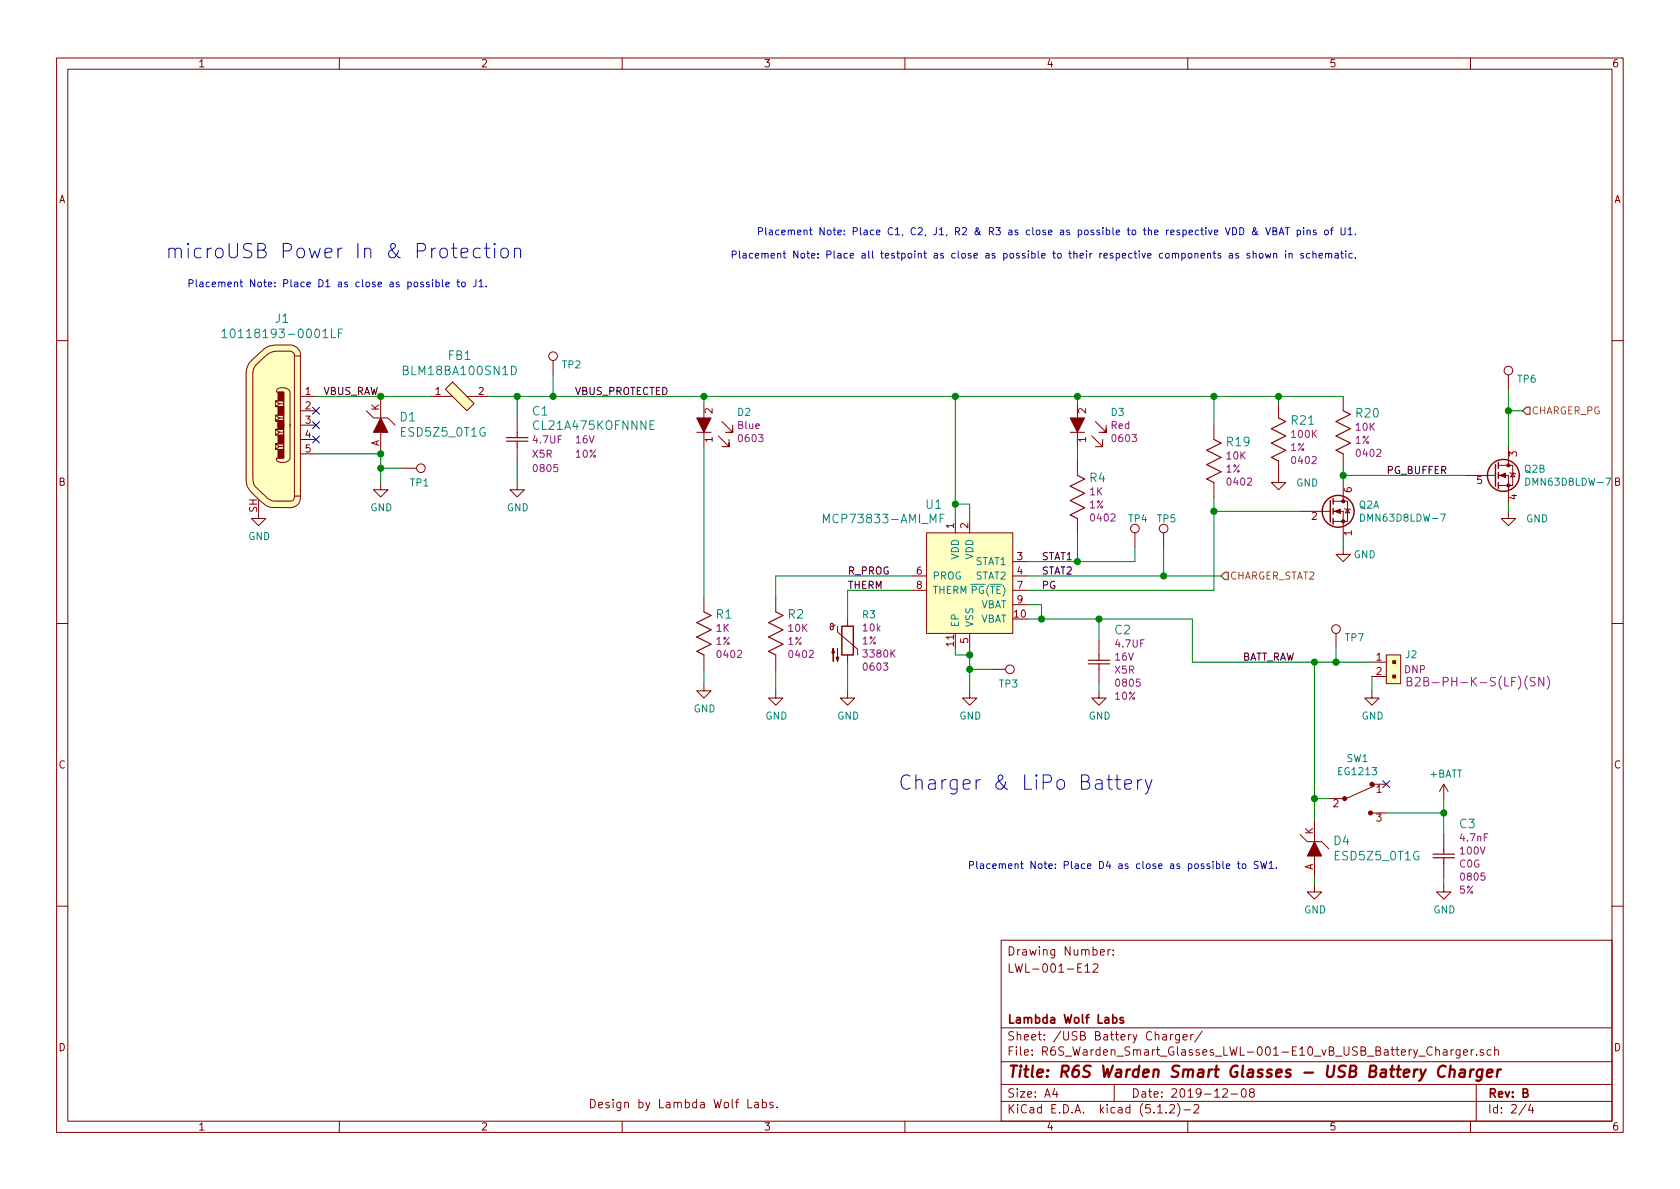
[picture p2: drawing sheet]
<svg xmlns="http://www.w3.org/2000/svg" width="297mm" height="210mm" viewBox="0 0 297 210" stroke-linecap="round" stroke-linejoin="round" font-family="sans-serif">
<g fill="none" stroke="#840000" stroke-width=".18">
<path d="M10 10.3h277v189.9h-277zM12 12.2h273v186.1h-273zM60 10.3v1.9M110 10.3v1.9M160 10.3v1.9M210 10.3v1.9M260 10.3v1.9M10 60.2h2M44.7 63.6l2.1-2a3.4 3.4 0 0 1 2-.6h2.7a1.83 1.83 0 0 1 1.6 1.7v25.3a1.67 1.67 0 0 1-1.7 1.8l-3.9-.2a9.8 9.8 0 0 1-3.9-3.8l-.1-.9v-19.1a3.2 3.2 0 0 1 1.2-2.2zM48.7 73.4v1h1.4v-1h-1.4l.7 .5-.7 .5h1.4v-.5h-.7M48.7 70.9v1h1.4v-1h-1.4l.7 .5-.7 .5h1.4v-.5h-.7M49.4 79h.7v-.5h-1.4l.7 .5-.7 .5h1.4v-1h-1.4v1"/>
<path d="M49.4 76.4h.7v-.5h-1.4l.7 .5-.7 .5h1.4v-1h-1.4v1M50.2 75.2v-5.9h-1.3v-.3a1.43 1.43 0 0 1 2.1-.1l.2 .2 .1 .4v5.8M51.3 75.1v5.7a1.1 1.1 0 0 1-1.4 1l-.8-.2-.2-.3v-.3h1.3v-5.8M52 62.9v24.8M53.1 70.1h2.8M53.1 72.6h2.8M53.1 75.2h2.8M53.1 77.7h2.8M53.1 63h-1.1a.75 .75 0 0 0-.7-.9h-2.4a3.3 3.3 0 0 0-2.4 1.2 3.4 3.4 0 0 0-1.8 2.5v19.2l.4 1 2.2 2.1a2.02 2.02 0 0 0 1.4 .5h2.8a.71 .71 0 0 0 .5-.9h1.1M64.8 72.6l1.2 1.3h2.6l1.2 1.3M67.3 70.1v3.8M67.3 76.4v3.9"/>
<path d="M76.2 70.1h3.8M78.7 68.8l1.3-1.2 3.8 3.8-1.3 1.2zM82.5 70.1h3.9M91.4 73.9v2.5M91.4 79v2.5M97.8 63.7v2.6M123.2 76.4h2.5M124.5 71.4v2.5M124.5 76.4v2.6M127 77.1l1.9 1.9v-.6v.6h-1.3M127.6 74.5l1.9 1.9v-.6v.6h-.6h.6M128.3 76.4h.6"/>
<path d="M128.9 77.7v.7M129.5 75.2v.6M189.2 76.4h2.6M190.5 71.4v2.5M190.5 76.4v2.6M193 77.1l1.9 1.9v-.6v.6h-1.2M193.7 74.5l1.9 1.9v-.6v.6h-.7h.7M194.3 76.4h.6M194.9 77.7v.7M195.6 75.2v.6M214.6 75.2v2.5M226.1 71.4v2.5"/>
<path d="M237.5 70.1v2.5M266.7 66.3v2.5M266.7 79v3.3M285 60.2h2M45.7 90.4v1.3h1.3l-1.3 1.3-1.3-1.3h1.3M53.1 80.3h2.8M67.3 85.3v1.3h1.3l-1.3 1.3-1.3-1.3h1.3M71.1 82.8h2.6M91.4 85.3v1.3h1.3l-1.3 1.3-1.2-1.3h1.2M163.8 94.2h15.3v17.8h-15.3zM168.9 91.7v2.5M171.4 91.7v2.5"/>
<path d="M179.1 99.3h2.5M190.5 81.5v2.6M190.5 91.7v2.5M200.7 94.2v2.6M205.7 94.2v2.6M214.6 85.3v2.6M226.1 81.5v3.8h1.2l-1.2 1.3-1.3-1.3h1.3M229.9 90.4h5M235 90.4h.2M235.7 90.4h1.8v5.1M235.7 88.6h1.8M237.5 96.8v1.2h1.3l-1.3 1.3-1.3-1.3h1.3"/>
<path d="M237.5 88.6h.8v3.6h-2.6M237.5 80.3v2.5M237.5 85.3v3.3M237.7 89.9l.2 .1h.7l.2 .2M238.3 90l.3 .7h-.7zM259.1 84.1h5.1M264.2 84.1h.2M264.9 84.1h1.8v5M264.9 82.3h1.8M266.7 82.3h.8v3.5h-2.6M266.7 90.4v1.3h1.3l-1.3 1.3-1.3-1.3h1.3M267 83.6l.1 .1h.7l.2 .1"/>
<path d="M267.5 83.7l.3 .6h-.7zM10 110.3h2M124.5 105.7v2.5M124.5 115.8v2.6M137.2 105.7v2.5M137.2 115.8v2.6M147.7 110.5l-.2 .2-.4 .1-.3-.2v-.2l.3-.2 .2 .2v.8l-.2 .2-.3-.2v-.2l-.1-.1M148.1 110.7v1.1l3.5 3v1M149.9 109.5v1.2M149.9 115.8v1.3M161.3 101.8h2.5M161.3 104.4h2.5"/>
<path d="M171.4 112v2.5M175.3 118.4h2.5M179.1 101.8h2.5M179.1 104.4h2.5M179.1 106.9h2.5M194.3 113.3v2.5M194.3 118.4v2.5M236.2 112v2.5M242.6 117.1h2.5M242.6 119.6h2.5M245.1 115.8h2.5v5.1h-2.5zM285 110.3h2"/>
<path d="M124.5 120.9v1.3h1.2l-1.2 1.2-1.3-1.2h1.3M137.2 122.2v1.2h1.2l-1.2 1.3-1.3-1.3h1.3M149.9 122.2v1.2h1.2l-1.2 1.3-1.3-1.3h1.3M171.4 122.2v1.2h1.3l-1.3 1.3-1.2-1.3h1.2M194.3 122.2v1.2h1.3l-1.3 1.3-1.3-1.3h1.3M242.6 122.2v1.2h1.2l-1.2 1.3-1.3-1.3h1.3M242.6 138.7h2.5M243.1 138.9l-5.1 2.3M255.3 138.7v2.5M255.3 138.7l-.8 1.2M255.3 138.7l.7 1.2M229.9 147.6l1.2 1.2h2.6l1.2 1.3"/>
<path d="M232.4 156.5v1.2h1.3l-1.3 1.3-1.3-1.3h1.3M232.4 145v3.8M232.4 151.4v3.8M234.9 141.2h2.6M242.6 143.8h2.5M255.3 156.5v1.2h1.2l-1.2 1.3-1.3-1.3h1.3M255.3 147.6v2.5M255.3 152.6v2.6M10 160.2h2M177 166.3h108v32h-108zM191.8 170.9l.5-.5v1.5M191.8 171.9h.9"/>
<path d="M193.3 170.6l.2-.2h.3l.3 .2v.3l-.9 1h.9M194.6 168.4l.7-.1-.1-.3-.4-.1-.2 .2v.7h.6M195.9 167.9v1M196.3 167.9l-.4 .3M196.8 168.8v.1M196.8 168v.1M285 160.2h2M60 198.3v1.9M110 198.3v1.9M132.2 194.4v1.5h.7M133.5 195h.5l.1 .9M134.1 195.3h-.5l-.2 .2 .2 .4 .5-.1"/>
<path d="M134.8 195l.4-.1 .3 .3v.6l-.3 .1-.4-.1M134.8 194.4v1.5M136.7 195l-.4-.1-.2 .2 .1 .2 .5 .2v.3h-.6M137.4 195.8v.1M160 198.3v1.9M177 194.8h108M177 191.8h108M177 187.8h108M177 181.8h108M186.5 192.5l-.4 1h1M186.8 193v1M197 191.8v3"/>
<path d="M204.7 196.8h.8M205.6 183h.6v.9M206.2 196.7v.1M206.2 183.3l-.4 .1-.3 .2 .3 .3 .4-.1M206.8 195.5l.2-.2h.4l.2 .2 .1 .3-.1 .2-.8 .8h.9M207 182.9v1M207.4 182.9l-.4 .3M208.2 195.1a1.71 1.71 0 0 1 0 2.3M208.5 182.9v1.2l-.2 .3-.4-.1M208.5 183l-.4-.1-.3 .3 .1 .6 .2 .1 .4-.1M209.2 183.4l.7-.1-.1-.3-.4-.1-.2 .2v.7h.6M209.3 196.3h1.2"/>
<path d="M210 198.3v1.9M210.5 182.9v1M211 182.9l-.3 .1-.2 .2M211.1 195.5l.2-.2h.4l.3 .5-1 1h1M212.5 182.3l-1.2 2M216.2 192.7l.2-.2h.4l.2 .5-.9 1h.9M217.7 193.5h1.1M219.6 192.7l.4-.2a.94 .94 0 0 1 0 1.5 .82 .82 0 0 1-.4-1.3zM221.2 193.2l-.3-.3 .1-.2 .2-.2 .4 .1 .2 .2-.1 .2-.6 .2a.48 .48 0 0 0-.1 .7l.2 .1 .5-.1a.48 .48 0 0 0-.1-.7h-.1M253.8 185.7h.1a.37 .37 0 0 1 .6 .1v.8M255.2 185.7h.6l.1 .9M255.9 186h-.6a.29 .29 0 0 0-.2 .3 .29 .29 0 0 0 .2 .3l.6-.1"/>
<path d="M256.6 185.6v1M257 185.6l-.4 .3M258.1 185.6v1.2l-.2 .3-.4-.1M258.1 185.7l-.4-.1-.3 .3 .2 .6h.5M258.8 186.1l.7-.1-.1-.3-.4-.1-.2 .2 .1 .7h.5M260 198.3v1.9M260.1 185.6v1M260.6 185.6l-.5 .3M261 191.8v6.5M261.1 186.5v.1M262.3 185.7a.37 .37 0 0 0-.6 .1l.1 .2 .5 .2 .1 .1-.3 .3-.4-.1M263.6 185.7l-.4-.1-.3 .3 .1 .6 .2 .1 .4-.1"/>
<path d="M264.3 185.7a.37 .37 0 0 1 .6 .1v.8M264.3 185.1v1.5M269.8 195.2l-1.2 2M270.6 195.2l-.3 1.1h.9M271 195.8v1"/>
<circle cx="97.8" cy="63" r=".76"/>
<circle cx="266.7" cy="65.5" r=".76"/>
<circle cx="74.4" cy="82.8" r=".76"/>
<circle cx="200.7" cy="93.5" r=".76"/>
<circle cx="205.7" cy="93.5" r=".76"/>
<circle cx="178.6" cy="118.4" r=".76"/>
<circle cx="236.2" cy="111.2" r=".76"/>
</g>
<path d="M255.6 188.6a.87 .87 0 0 0-1 0 .87 .87 0 0 0-.3 1 .69 .69 0 0 0 .3 .8 .69 .69 0 0 0 .8-.1M256.4 189.3a.5 .5 0 0 1 .8 .1l-.1 1M256.5 188.4l-.3 2M258.2 189.2h.8l.1 .2-.2 1M259 189.6l-.7 .1a.4 .4 0 0 0-.3 .3 .4 .4 0 0 0 .2 .4l.7-.1M260 189.1l-.1 1.3M260.6 189.1a.54 .54 0 0 0-.6 .4M262.1 189.1l-.2 1.6a.6 .6 0 0 1-.9 .3M262.1 189.2a.68 .68 0 0 0-1 .3v.6l.1 .2 .2 .1 .6-.1M262.9 189.8l1-.2v-.4h-.8l-.2 1 .2 .2 .6-.1M264.8 189.1l-.2 1.3M265.4 189.1a.54 .54 0 0 0-.6 .4" fill="none" stroke="#840000" stroke-width=".41"/>
<path d="M196.7 180l.5-.1 .3 .3-.1 .6-.2 .1-.5-.1M198.6 180a.37 .37 0 0 0-.6 .1l.1 .3 .5 .1 .1 .1-.2 .3-.5-.1" fill="none" stroke="#840000" stroke-width=".3"/>
<g fill="none" stroke="#008400" stroke-width=".18">
<path d="M55.9 70.1h20.3M86.4 70.1h151.1M91.4 70.1v3.8M97.8 66.3v3.8M124.5 70.1v1.3M124.5 79v26.7M168.9 70.1v21.6M190.5 70.1v1.3M190.5 79v2.5M214.6 70.1v5.1M226.1 70.1v1.3M266.7 72.6h2.5"/>
<path d="M266.7 68.8v10.2M55.9 80.3h11.4v5M67.3 82.8h3.8M91.4 81.5v3.8M168.9 89.1h2.5v2.6M190.5 94.2v5.1M200.7 96.8v2.5h-19.1M205.7 96.8v5M214.6 87.9v16.5h-33M214.6 90.4h15.3M237.5 82.8v2.5M237.5 95.5v1.3"/>
<path d="M237.5 84.1h21.6M266.7 89.1v1.3M124.5 118.4v2.5M137.2 118.4v3.8M149.9 117.1v5.1M161.3 101.8h-24.1v3.9M161.3 104.4h-11.4v5.1M168.9 114.5v1.3h2.5M171.4 114.5v7.7M171.4 118.4h3.9M181.6 109.5h29.2v7.6h31.8M181.6 101.8h34.3"/>
<path d="M181.6 106.9h2.5v2.6M194.3 109.5v3.8M232.4 117.1v27.9M236.2 114.5v2.6M242.6 119.6v2.6M194.3 120.9v1.3M232.4 155.2v1.3M232.4 141.2h2.5M245.1 143.8h10.2M255.3 141.2v6.4M255.3 155.2v1.3"/>
</g>
<g fill="#ffffc2" stroke="#ffffc2" stroke-width=".18">
<path d="M163.8 94.2h15.3v17.8h-15.3z"/>
<path d="M44.7 63.6l2.1-2a3.4 3.4 0 0 1 2-.6h2.7a1.83 1.83 0 0 1 1.6 1.7v25.3a1.67 1.67 0 0 1-1.7 1.8l-3.9-.2a9.8 9.8 0 0 1-3.9-3.8l-.1-.9v-19.1a3.2 3.2 0 0 1 1.2-2.2z"/>
<path d="M78.7 68.8l1.3-1.2 3.8 3.8-1.3 1.2z"/>
<path d="M245.1 115.8h2.5v5.1h-2.5z"/>
</g>
<g fill="none" stroke="#008484" stroke-width=".18">
<path d="M39.2 58.6l.5-.4v1.5M39.2 59.7h.9M58.6 58.2v1.5h.7M59.8 58.9h.6M60.6 58.2h-.8v1.5M90.4 64.7a.77 .77 0 0 1 .9 .8 .77 .77 0 0 1-.9 .8zM115.7 74.4h-.8v1.5h.8M145.6 92.5v-1.6l.5 1.1 .5-1.1v1.6M166.2 91.6h.5M166.9 90.9h-.7v1.6M240.6 90.9a.64 .64 0 0 1 .7 .6 .64 .64 0 0 1-.7 .7zM254.7 90.9h.8l-.5 1.3"/>
<path d="M269.8 84.6a.64 .64 0 0 1 .7 .6 .64 .64 0 0 1-.7 .6zM283.9 84.6h.9l-.6 1.2"/>
</g>
<g fill="#008400" stroke="#008400" stroke-width=".25">
<circle cx="171.5" cy="115.8" r=".51"/>
<circle cx="184.2" cy="109.5" r=".51"/>
<circle cx="168.9" cy="89.1" r=".51"/>
<circle cx="168.9" cy="70.1" r=".51"/>
<circle cx="171.5" cy="118.4" r=".51"/>
<circle cx="194.3" cy="109.5" r=".51"/>
<circle cx="190.5" cy="99.3" r=".51"/>
<circle cx="255.3" cy="143.8" r=".51"/>
<circle cx="67.3" cy="70.1" r=".51"/>
<circle cx="67.3" cy="80.3" r=".51"/>
<circle cx="91.4" cy="70.1" r=".51"/>
<circle cx="67.3" cy="82.8" r=".51"/>
<circle cx="124.5" cy="70.1" r=".51"/>
<circle cx="97.8" cy="70.1" r=".51"/>
<circle cx="205.7" cy="101.8" r=".51"/>
<circle cx="190.5" cy="70.1" r=".51"/>
<circle cx="214.6" cy="90.4" r=".51"/>
<circle cx="237.5" cy="84.1" r=".51"/>
<circle cx="214.6" cy="70.1" r=".51"/>
<circle cx="232.4" cy="141.2" r=".51"/>
<circle cx="236.2" cy="117.1" r=".51"/>
<circle cx="232.4" cy="117.1" r=".51"/>
<circle cx="226.1" cy="70.1" r=".51"/>
<circle cx="266.7" cy="72.6" r=".51"/>
</g>
<g fill="none" stroke="#840000" stroke-width=".2">
<path d="M89.5 77.4h3.8M89.5 78h3.8M91.4 76.4v1M91.4 78v1M214.6 77.7l1.3 .7-2.5 1.2 2.5 1.3-2.5 1.3 2.5 1.2-2.5 1.3 1.2 .6M226.1 73.9l1.2 .6-2.5 1.3 2.5 1.3-2.5 1.3 2.5 1.2-2.5 1.3 1.3 .6M237.5 72.6l1.3 .7-2.6 1.2 2.6 1.3-2.6 1.3 2.6 1.3-2.6 1.2 1.3 .7M190.5 84.1l1.3 .6-2.6 1.3 2.6 1.2-2.6 1.3 2.6 1.3-2.6 1.3 1.3 .6M124.5 108.2l1.2 .6-2.5 1.3 2.5 1.3-2.5 1.2 2.5 1.3-2.5 1.3 1.3 .6M137.2 108.2l1.2 .6-2.5 1.3 2.5 1.3-2.5 1.2 2.5 1.3-2.5 1.3 1.3 .6M192.4 116.8h3.8M192.4 117.4h3.8"/>
<path d="M194.3 115.8v1M194.3 117.4v1M253.4 151h3.8M253.4 151.7h3.8M255.3 150.1v.9M255.3 151.7v.9"/>
</g>
<g fill="none" stroke="#840000" stroke-width=".25">
<path d="M235.2 88.5v3.8M235.7 88.1v1M235.7 89.9v1M235.7 91.7v1M264.4 82.2v3.8M264.9 81.8v1M264.9 83.6v1M264.9 85.3v1.1M148.8 110.7h2.1v5.1h-2.1z"/>
<circle cx="236.6" cy="90.4" r="2.82"/>
<circle cx="265.8" cy="84.1" r="2.82"/>
</g>
<g fill="#840000" stroke="#840000" stroke-width=".18">
<path d="M148.1 114.7v2.3l-.3-.8h.5l-.2 .8z"/>
<path d="M147.3 114.7l.3 .7h-.5l.2-.7v2.3z"/>
<path d="M123.2 73.9h2.5l-1.2 2.5z"/>
<path d="M189.2 73.9h2.6l-1.3 2.5z"/>
<path d="M232.4 148.8l1.3 2.6h-2.6z"/>
<path d="M67.3 73.9l1.3 2.5h-2.6z"/>
<path d="M49.1 79.5h1.1v1.5h-1.1z"/>
<path d="M49.1 77h1.1v1.5h-1.1z"/>
<path d="M49.1 74.8h1.1v1h-1.1z"/>
<path d="M49.1 74.5h1.1v1.1h-1.1z"/>
<path d="M49.1 71.9h1.1v1.5h-1.1z"/>
<path d="M49.1 69.3h1.1v1.6h-1.1z"/>
<path d="M265.2 84.1l1-.4v.7z"/>
<path d="M236 90.4l1-.4v.8z"/>
<path d="M246.3 116.8h.5v.5h-.5z"/>
<path d="M246.3 119.4h.5v.5h-.5z"/>
<circle cx="237.7" cy="141.2" r=".36"/>
<circle cx="242.3" cy="143.8" r=".36"/>
<circle cx="242.6" cy="138.7" r=".36"/>
<circle cx="266.7" cy="85.8" r=".28"/>
<circle cx="266.7" cy="82.3" r=".28"/>
<circle cx="237.5" cy="92.2" r=".28"/>
<circle cx="237.5" cy="88.6" r=".28"/>
</g>
<g fill="none" stroke="#0000c2" stroke-width=".18">
<path d="M33.4 50.1l.7-.1v-.4l-.2-.2h-.5v1.3M34.7 49.4v1.1l.2 .2M35.4 49.9h.4l.1 .8M35.9 50.2h-.4l-.2 .2 .1 .3h.5M37 49.9h-.3l-.3 .2 .2 .6h.4M37.5 50.3l.6-.1v-.3h-.4l-.2 .2 .1 .6h.5M38.7 50l.2-.1h.3v.8M38.7 49.9v.8M39.2 50.1l.2-.2h.3l.1 .8M40.3 50.3l.6-.1-.1-.3h-.3l-.2 .2 .1 .6h.4M41.5 50l.1-.1h.3l.1 .8M41.5 49.9v.8"/>
<path d="M81.5 44.7l1.2-.2-.1-.5-.7-.1-.3 .1-.1 .2 .1 1.3 .3 .1 .7-.1M84.7 49.8l.4-.4v1.3M84.7 50.7h.7M84.9 44l-.7-.1-.5 .5v.7l.2 .4 .3 .1 .7-.1M85.6 43.9h1M86 50.6v.1M86 43v2.2l.1 .3 .5 .1M87.5 43l-.2 .2 .2 .1 .1-.1-.1-.2v.3M87.5 43.9v1.7M88.8 44a.69 .69 0 0 1 1.1 .4v.7a.68 .68 0 0 1-.7 .5 .68 .68 0 0 1-.7-.5v-.7zM91 44.1a.66 .66 0 0 1 .9-.1l.1 .2v1.4M91 43.9v1.7"/>
<path d="M129.5 45l.6-.1v-.4l-.2-.1h-.4v1.2M130.7 44.4v1.1l.2 .1M131.4 44.9h.5v.7M131.9 45.1l-.4 .1-.2 .1 .2 .3h.4M133.1 44.9l-.4-.1-.2 .2 .1 .6h.5M133.6 45.2l.6-.1-.1-.2-.3-.1-.2 .2v.6h.5M134.1 40.9h.6l.1-.5-.2-.1h-.5v1.2M134.7 44.9l.2-.1 .3 .1 .1 .7M134.7 44.8v.8M135.3 45l.1-.2 .3 .1 .1 .7M135.4 40.3v1l.2 .2M136 40.7h.5l.1 .8"/>
<path d="M136.3 45.2l.7-.1-.1-.2-.4-.1-.2 .2 .1 .6h.5M136.6 41h-.4l-.2 .2v.3h.6M137.5 44.9l.2-.1 .3 .1v.7M137.5 44.8v.8M137.7 40.7h-.3l-.3 .2 .2 .6h.4M138.2 41.1l.6-.1v-.3h-.4l-.2 .2 .1 .6h.5M138.5 44.8h.4M138.6 44.4v1.1l.3 .1M139.4 40.8l.1-.1h.4v.8M139.4 40.7v.8M139.9 40.9l.2-.2h.3l.1 .8M141 41.1l.6-.1v-.3h-.4l-.2 .2 .1 .6h.5"/>
<path d="M141.1 44.4v1.2l-.8-1.2v1.2M141.7 44.9l.3-.1 .2 .1v.7h-.3l-.2-.1-.1-.5zM142.2 40.8l.1-.1h.3l.1 .8M142.2 40.7v.8M142.6 44.8h.5M142.8 44.4v1.1l.3 .1M143.1 40.7h.5M143.3 40.3v1l.3 .2M143.5 45.2l.6-.1-.1-.2-.3-.1-.2 .2v.6h.5M144.6 45.5v.1M144.6 44.9v.1M145.7 40.3v1.2l-.7-1.2v1.2"/>
<path d="M146.4 40.7h.3l.2 .2-.1 .6h-.3l-.2-.2zM147.3 40.7h.5M147.5 40.3v1l.3 .2M148.1 41.1l.6-.1v-.3h-.4l-.2 .2 .1 .6h.5M149.3 41.4v.1M149.3 40.7v.2M150.9 40.9l.6-.1v-.4l-.6-.1v1.2M233.2 45.2l.6-.1v-.2l-.4-.1-.2 .2 .1 .6h.5M234.4 44.9l.2-.1 .3 .1v.7M234.4 44.8v.8M234.9 45l.2-.2 .3 .1 .1 .7M236.1 44.9h.5v.7"/>
<path d="M236.6 45.1l-.4 .1-.2 .1 .1 .3h.5M237 44.8h.5M237.1 40.3v1l.2 .2h.3l.2-.2v-1M237.2 44.4v1.1l.3 .1M237.9 44.4v.1M237.9 44.8v.8M238.4 40.6l.3-.3v1.2M238.4 41.5h.7M239.1 44.9l-.4-.1-.2 .2 .1 .6h.5M239.6 41.4v.1M239.6 45.5v.1M195.7 137.9h1"/>
<path d="M196.1 137v2.2l.1 .2 .5 .2M197.2 137.9h.9M197.5 137v2.2l.1 .2 .5 .2M198.9 138.7l1.2-.2-.2-.5-.7-.1-.2 .1-.1 .2 .1 1.2 .2 .2 .7-.2M201.1 137.9v1.7M201.9 137.9a.69 .69 0 0 0-.8 .4M202.5 137.9l.6 1.7M203.7 137.9l-.9 2.3-.3 .2M171.4 153l.6-.1 .1-.5-.2-.1h-.5v1.3M172.7 152.3v1.1l.2 .2M173.4 152.8h.4l.1 .8M173.9 153.1h-.4l-.2 .2 .1 .2h.5"/>
<path d="M175.1 152.8l-.4-.1-.3 .3 .2 .5h.5M175.5 153.2l.6-.1v-.3l-.4-.1-.2 .2 .1 .6h.5M176.7 152.9l.2-.2 .3 .1v.8M176.7 152.7v.9M177.2 152.9l.2-.2 .3 .1 .1 .8M178.3 153.2l.6-.1v-.3l-.4-.1-.2 .2 .1 .6h.5M224.4 152.7l.4-.4v1.3M224.4 153.6h.7M225.7 153.5v.1"/>
</g>
<path d="M55.3 72l1.2 1.2M55.3 74.6l1.2 1.2M55.3 77.1l1.2 1.2M56.5 72l-1.2 1.2M56.5 74.6l-1.2 1.2M56.5 77.1l-1.2 1.2M244.5 138.1l1.2 1.2M245.7 138.1l-1.2 1.2" fill="none" stroke="#000084" stroke-width=".18"/>
<path d="M269.9 72h.6v1.3h-.6l-.7-.7zM216.5 101.2h.7v1.3h-.7l-.6-.7z" fill="none" stroke="#848400" stroke-width=".25"/>
<path d="M250.2 119.9l.6-.1 .2 .1 .1 .3-.9 1.1h.9M272.9 119.8v1.5l-.8-1.5v1.5M273.5 119.6a1.78 1.78 0 0 1 0 2.3M248.8 120.5l.7-.1 .1-.2-.1-.3-.7-.1v1.5h.6l.3-.3a.41 .41 0 0 0-.4-.5" fill="none" stroke="#840084" stroke-width=".18"/>
<g font-size="3.5" fill="#0000c2">
<text x="29.2" y="45.7">microUSB Power In &amp; Protection</text>
<text x="158.7" y="139.7">Charger &amp; LiPo Battery</text>
</g>
<text font-size="2.8" fill="#840000" x="178" y="190.5">Title: R6S Warden Smart Glasses - USB Battery Charger</text>
<g font-size="2.1" fill="#008484">
<text x="41.2" y="59.8">10118193-0001LF</text>
<text x="48.7" y="57.1">J1</text>
<text x="79.3" y="63.6">FB1</text>
<text x="71.7" y="66.3">BLM18BA100SN1D</text>
<text x="70.8" y="74.5">D1</text>
<text x="71.1" y="77.2">ESD5Z5_0T1G</text>
<text x="94.2" y="73.5">C1</text>
<text x="94.6" y="76">CL21A475KOFNNNE</text>
<text x="228.4" y="75.1">R21</text>
<text x="239.9" y="73.8">R20</text>
<text x="217" y="78.9">R19</text>
<text x="163.8" y="90">U1</text>
<text x="192.7" y="85.3">R4</text>
<text x="146.5" y="92.5">MCP73833-AMI_MF</text>
<text x="126.7" y="109.4">R1</text>
<text x="139.4" y="109.4">R2</text>
<text x="197.2" y="112.2">C2</text>
<text x="235.9" y="149.4">D4</text>
<text x="258.1" y="146.5">C3</text>
<text x="236.2" y="152.1">ESD5Z5_0T1G</text>
</g>
<text font-size="2.1" fill="#840084" x="251.1" y="121.4">B2B-PH-K-S(LF)(SN)</text>
<g font-size="2.1" fill="#840000">
<text x="178" y="172">LWL-001-E12</text>
<text x="178" y="169">Drawing Number:</text>
<text x="178" y="184">Sheet: /USB Battery Charger/</text>
<text x="178" y="181">Lambda Wolf Labs</text>
<text x="178" y="186.7">File: R6S_Warden_Smart_Glasses_LWL-001-E10_vB_USB_Battery_Charger.sch</text>
<text x="104" y="196">Design by Lambda Wolf Labs.</text>
<text x="178" y="196.9">KiCad E.D.A. kicad (5.1.2)-2</text>
<text x="178" y="194.1">Size: A4</text>
<text x="200" y="194.1">Date: 2019-12-08</text>
<text x="263" y="194.1">Rev: B</text>
<text x="263" y="196.9">Id: 2/4</text>
</g>
<g font-size="1.8" fill="#840000">
<text x="35" y="11.9">1</text>
<text x="85" y="11.9">2</text>
<text x="135" y="11.9">3</text>
<text x="185" y="11.9">4</text>
<text x="235" y="11.9">5</text>
<text x="285" y="11.9">6</text>
<text x="10.4" y="35.9">A</text>
<text x="285.4" y="35.9">A</text>
<text x="54" y="69.8">1</text>
<text x="77" y="69.8">1</text>
<text x="84.6" y="69.8">2</text>
<text x="54" y="72.4">2</text>
<text x="54" y="74.9">3</text>
<text x="54" y="77.5">4</text>
<text x="67.1" y="72.6" transform="rotate(-90 67.1 72.6)">K</text>
<text x="126" y="73.1" transform="rotate(-90 126 73.1)">2</text>
<text x="192" y="73.1" transform="rotate(-90 192 73.1)">2</text>
<text x="54" y="80">5</text>
<text x="67.1" y="79" transform="rotate(-90 67.1 79)">A</text>
<text x="126" y="78.2" transform="rotate(-90 126 78.2)">1</text>
<text x="192" y="78.2" transform="rotate(-90 192 78.2)">1</text>
<text x="268.2" y="80.7" transform="rotate(-90 268.2 80.7)">3</text>
<text x="10.4" y="85.9">B</text>
<text x="239" y="87.1" transform="rotate(-90 239 87.1)">6</text>
<text x="261.1" y="85.6">5</text>
<text x="268.2" y="88.4" transform="rotate(-90 268.2 88.4)">4</text>
<text x="285.4" y="85.9">B</text>
<text x="45.5" y="90.6" transform="rotate(-90 45.5 90.6)">SH</text>
<text x="168.7" y="93.4" transform="rotate(-90 168.7 93.4)">1</text>
<text x="171.2" y="93.4" transform="rotate(-90 171.2 93.4)">2</text>
<text x="231.9" y="91.9">2</text>
<text x="239" y="94.7" transform="rotate(-90 239 94.7)">1</text>
<text x="162.1" y="101.6">6</text>
<text x="179.9" y="99.1">3</text>
<text x="179.9" y="101.6">4</text>
<text x="162.1" y="104.1">8</text>
<text x="179.9" y="104.1">7</text>
<text x="179.9" y="106.7">9</text>
<text x="171.2" y="113.8" transform="rotate(-90 171.2 113.8)">5</text>
<text x="179.4" y="109.2">10</text>
<text x="168.7" y="114.2" transform="rotate(-90 168.7 114.2)">11</text>
<text x="243.4" y="116.8">1</text>
<text x="243.4" y="119.4">2</text>
<text x="10.4" y="135.9">C</text>
<text x="285.4" y="135.9">C</text>
<text x="235.7" y="142.7">2</text>
<text x="243.4" y="140.2">1</text>
<text x="232.2" y="147.6" transform="rotate(-90 232.2 147.6)">K</text>
<text x="243.4" y="145.3">3</text>
<text x="232.2" y="153.9" transform="rotate(-90 232.2 153.9)">A</text>
<text x="10.4" y="185.9">D</text>
<text x="285.4" y="185.9">D</text>
<text x="35" y="199.9">1</text>
<text x="85" y="199.9">2</text>
<text x="135" y="199.9">3</text>
<text x="185" y="199.9">4</text>
<text x="235" y="199.9">5</text>
<text x="285" y="199.9">6</text>
</g>
<g font-size="1.8" fill="#0000c2">
<text x="151.4" y="41.6">Placement Note: Place C1, C2, J1, R2 &amp; R3 as close as possible to the respective VDD &amp; VBAT pins of U1.</text>
<text x="146" y="45.7">Placement Note: Place all testpoint as close as possible to their respective components as shown in schematic.</text>
<text x="41.9" y="50.8">Placement Note: Place D1 as close as possible to J1.</text>
<text x="179.8" y="153.7">Placement Note: Place D4 as close as possible to SW1.</text>
</g>
<g font-size="1.8" fill="#008484">
<text x="99.4" y="65.1">TP2</text>
<text x="268.4" y="67.7">TP6</text>
<text x="130.5" y="73.6">D2</text>
<text x="196.5" y="73.6">D3</text>
<text x="269.6" y="83.6">Q2B</text>
<text x="72.6" y="86">TP1</text>
<text x="229.2" y="86">GND</text>
<text x="240.3" y="89.9">Q2A</text>
<text x="270.3" y="85.9">DMN63D8LDW-7</text>
<text x="43.9" y="95.5">GND</text>
<text x="65.5" y="90.4">GND</text>
<text x="89.6" y="90.4">GND</text>
<text x="199.6" y="92.4">TP4</text>
<text x="204.6" y="92.4">TP5</text>
<text x="241.1" y="92.2">DMN63D8LDW-7</text>
<text x="269.8" y="92.4">GND</text>
<text x="169.5" y="99" transform="rotate(-90 169.5 99)">VDD</text>
<text x="172.1" y="99" transform="rotate(-90 172.1 99)">VDD</text>
<text x="172.4" y="99.9">STAT1</text>
<text x="239.3" y="98.7">GND</text>
<text x="164.8" y="102.5">PROG</text>
<text x="164.8" y="105">THERM PG(TE)</text>
<text x="172.4" y="102.5">STAT2</text>
<text x="173.2" y="107.6">VBAT</text>
<text x="152.5" y="109.3">R3</text>
<text x="169.5" y="111" transform="rotate(-90 169.5 111)">EP</text>
<text x="172.1" y="111" transform="rotate(-90 172.1 111)">VSS</text>
<text x="173.2" y="110.1">VBAT</text>
<text x="237.9" y="113.4">TP7</text>
<text x="248.6" y="116.4">J2</text>
<text x="122.6" y="126">GND</text>
<text x="176.7" y="121.6">TP3</text>
<text x="135.3" y="127.2">GND</text>
<text x="148" y="127.2">GND</text>
<text x="169.6" y="127.2">GND</text>
<text x="192.5" y="127.2">GND</text>
<text x="240.7" y="127.2">GND</text>
<text x="236.8" y="137.1">EG1213</text>
<text x="238.1" y="134.8">SW1</text>
<text x="252.8" y="137.5">+BATT</text>
<text x="230.6" y="161.5">GND</text>
<text x="253.4" y="161.5">GND</text>
</g>
<g font-size="1.8">
<text x="57.1" y="69.8">VBUS_RAW</text>
<text x="101.6" y="69.8">VBUS_PROTECTED</text>
<text x="245.1" y="83.8">PG_BUFFER</text>
<text x="149.9" y="101.6">R_PROG</text>
<text x="184.1" y="99.1">STAT1</text>
<text x="184.1" y="101.6">STAT2</text>
<text x="149.9" y="104.1">THERM</text>
<text x="184.1" y="104.1">PG</text>
<text x="219.7" y="116.8">BATT_RAW</text>
</g>
<g font-size="1.8" fill="#840084">
<text x="130.5" y="75.9">Blue</text>
<text x="196.4" y="75.9">Red</text>
<text x="228.5" y="77.4">100K</text>
<text x="239.8" y="76.2">10K</text>
<text x="94.2" y="80.9">X5R</text>
<text x="94.4" y="78.4">4.7UF</text>
<text x="94.5" y="83.5">0805</text>
<text x="101.9" y="80.9">10%</text>
<text x="102.1" y="78.4">16V</text>
<text x="130.8" y="78.2">0603</text>
<text x="196.8" y="78.2">0603</text>
<text x="216.8" y="83.6">1%</text>
<text x="216.9" y="81.2">10K</text>
<text x="228.2" y="79.8">1%</text>
<text x="228.6" y="82.1">0402</text>
<text x="239.6" y="78.5">1%</text>
<text x="240" y="80.8">0402</text>
<text x="192.6" y="89.9">1%</text>
<text x="192.7" y="87.6">1K</text>
<text x="217.2" y="85.9">0402</text>
<text x="193" y="92.2">0402</text>
<text x="126.7" y="111.7">1K</text>
<text x="139.4" y="111.7">10K</text>
<text x="152.5" y="114">1%</text>
<text x="152.7" y="111.7">10k</text>
<text x="126.6" y="114">1%</text>
<text x="127" y="116.4">0402</text>
<text x="139.3" y="114">1%</text>
<text x="139.7" y="116.4">0402</text>
<text x="152.9" y="116.3">3380K</text>
<text x="152.9" y="118.6">0603</text>
<text x="197.2" y="119.1">X5R</text>
<text x="197.3" y="114.5">4.7UF</text>
<text x="197.5" y="116.8">16V</text>
<text x="248.3" y="119">DNP</text>
<text x="197.2" y="123.7">10%</text>
<text x="197.5" y="121.4">0805</text>
<text x="258.3" y="148.8">4.7nF</text>
<text x="258.1" y="153.4">C0G</text>
<text x="258.3" y="151.1">100V</text>
<text x="258.4" y="155.7">0805</text>
<text x="258" y="158">5%</text>
</g>
<g font-size="1.8" fill="#848400">
<text x="270.8" y="73.3">CHARGER_PG</text>
<text x="217.4" y="102.5">CHARGER_STAT2</text>
</g>
</svg>
